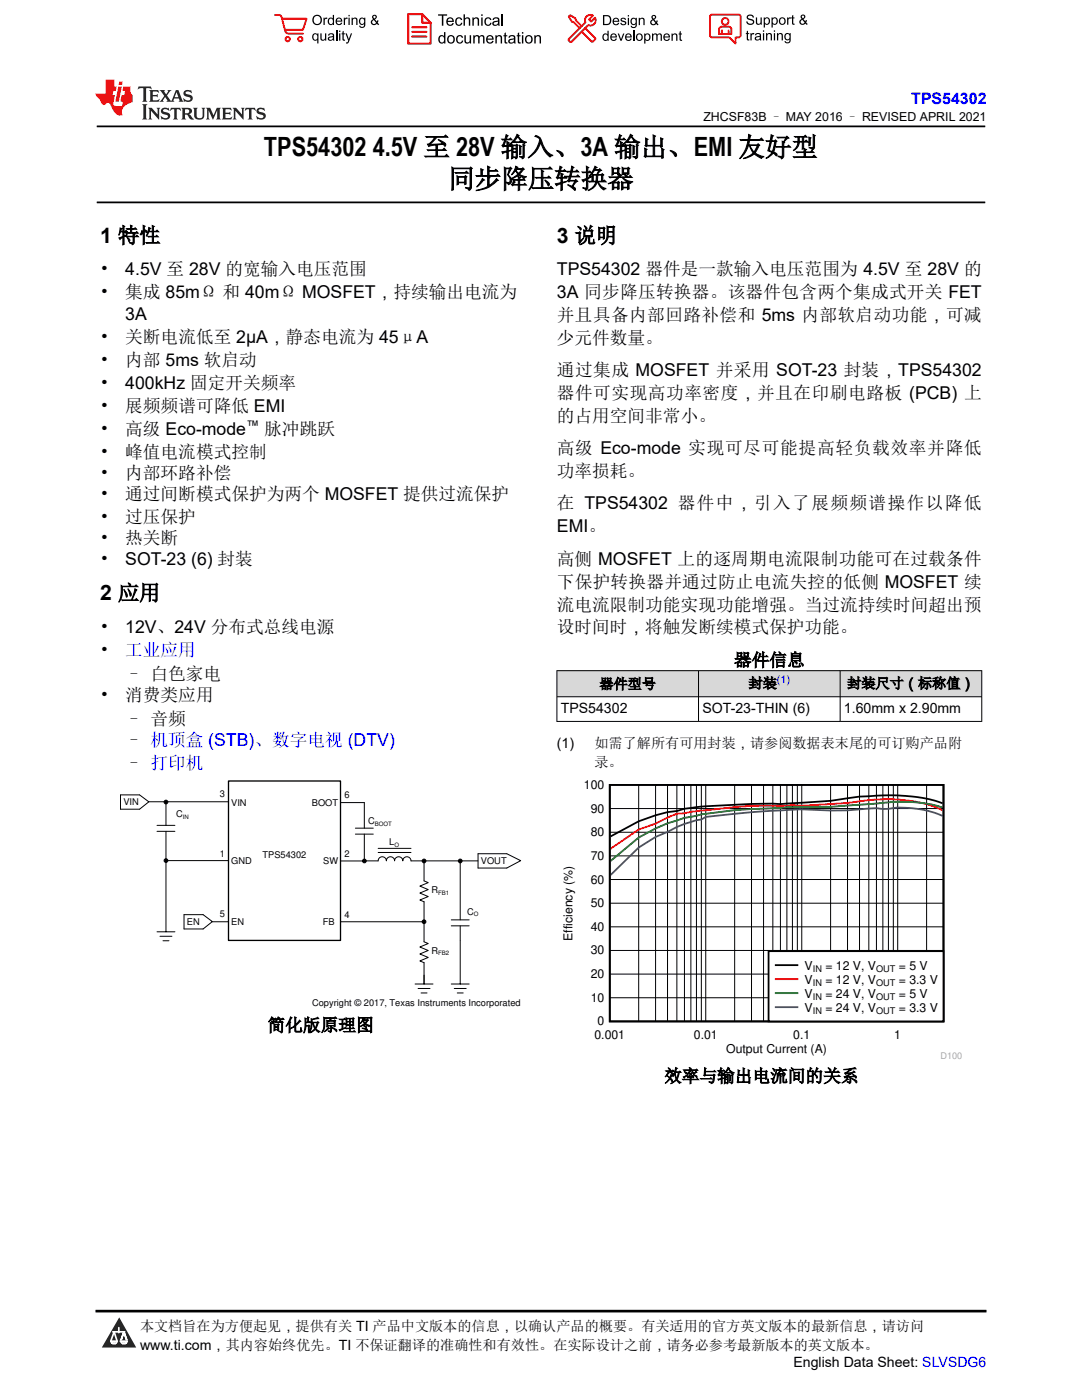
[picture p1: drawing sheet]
<svg xmlns="http://www.w3.org/2000/svg" width="216mm" height="279mm" viewBox="0 0 216 279" stroke-linecap="round" stroke-linejoin="round" font-family="sans-serif">
<path d="M19.3 25.2h177.3M19.3 40.4h177.3" fill="none" stroke="#000" stroke-width=".35"/>
<g fill="#d8d8d8">
<path d="M111.1 133.8h84.8v5.3h-84.8z" fill-rule="evenodd"/>
<path d="M111.2 133.9h28.1v5.1h-28.1z" fill-rule="evenodd"/>
<path d="M139.4 133.9h28.2v5.1h-28.2z" fill-rule="evenodd"/>
<path d="M167.7 133.9h28.1v5.1h-28.1z" fill-rule="evenodd"/>
</g>
<g fill="none" stroke="#000" stroke-width=".2">
<path d="M111.1 133.8h84.9M111.1 139.1h84.9M111.1 133.8v10.2M139.4 133.8v10.2M167.6 133.8v10.2M195.9 133.8v10.2M24 158.6h3.8l1.9 1.4-1.9 1.5h-3.8zM111.1 144h84.9M29.7 160h15.9M31.3 165.9h3.6M31.3 164.7h3.6M33.1 171.8h12.4"/>
<path d="M33.1 160.1v4.6M33.1 165.9v20.1M68 160.2h4.7v5.1M70.9 166.5h3.6M70.9 165.3h3.6M72.7 166.5v5.2M75.5 170.1h6.5M75.5 169.3h6.5M84.6 171.8v4l.8 .3-1.6 .7 1.6 .7-1.6 .7 1.6 .7-1.6 .7 .8 .4v8l.8 .3-1.6 .7 1.6 .7-1.6 .7 1.6 .7-1.6 .7 .8 .3v4.3M91.8 171.9v11.7M95.3 171.8h-13.3a.82 .82 0 0 0-.8-.8 .82 .82 0 0 0-.8 .8 .82 .82 0 0 0-.8-.8 .82 .82 0 0 0-.9 .8 .82 .82 0 0 0-.8-.8 .82 .82 0 0 0-.8 .8 .82 .82 0 0 0-.8-.8 .82 .82 0 0 0-.8 .8h-7.5M95.4 170.4h5.7l2.8 1.4-2.8 1.4h-5.7z"/>
<path d="M31.3 186h3.6M31.9 186.9h2.4M32.5 187.7h1.2M36.7 182.5h3.8l1.9 1.4-1.9 1.5h-3.8zM45.6 184h-3.2M68 184h16.6M82.8 196.4h3.6M83.4 197.3h2.4M84 198.2h1.2M90 196.4h3.6M90 184.8h3.6M90 183.6h3.6"/>
<path d="M90.6 197.3h2.4M91.2 198.2h1.2M91.8 184.8v11.6"/>
<circle cx="33.1" cy="171.7" r=".37"/>
<circle cx="33.1" cy="160.1" r=".37"/>
<circle cx="72.7" cy="171.8" r=".37"/>
<circle cx="84.6" cy="171.8" r=".37"/>
<circle cx="91.8" cy="171.8" r=".37"/>
<circle cx="84.6" cy="184" r=".37"/>
</g>
<path d="M45.6 155.9h22.3v31.8h-22.3z" fill="none" stroke="#000" stroke-width=".26"/>
<g fill="#000">
<circle cx="33.1" cy="171.7" r=".37"/>
<circle cx="33.1" cy="160.1" r=".37"/>
<circle cx="72.7" cy="171.8" r=".37"/>
<circle cx="84.6" cy="171.8" r=".37"/>
<circle cx="91.8" cy="171.8" r=".37"/>
<circle cx="84.6" cy="184" r=".37"/>
</g>
<path d="M111.9 155.7h80.1v55.6h-80.1z" fill-rule="evenodd" fill="#fff"/>
<path d="M121.7 156.6h66.6v47.2h-66.6zM188.1 160.3a31.3 31.3 0 0 0-13.2-1.5 50.8 50.8 0 0 0-9.2 1l-10 .7-5.7-.1-9.2 .5-4.2 .5-1.5 .5-1.9 .2-2.4 .6-3.4 1.2-5.6 3" fill="none" stroke="#000" stroke-width=".36"/>
<g fill="none" stroke="#000" stroke-width=".2">
<path d="M127.4 156.6v47.3M130.8 156.6v47.3M133.2 156.6v47.3M135.1 156.6v47.3M136.6 156.6v47.3M137.9 156.6v47.3M139 156.6v47.3M139.9 156.6v47.3M140.8 156.6v47.3M146.6 156.6v47.3M150 156.6v47.3M152.4 156.6v47.3"/>
<path d="M154.2 156.6v47.3M155.7 156.6v47.3M157 156.6v47.3M158.1 156.6v47.3M159.1 156.6v47.3M160 156.6v47.3M165.7 156.6v47.3M169.1 156.6v47.3M171.5 156.6v47.3M173.4 156.6v47.3M174.9 156.6v47.3M176.2 156.6v47.3"/>
<path d="M177.3 156.6v47.3M178.3 156.6v47.3M179.1 156.6v47.3M184.9 156.6v47.3M121.7 175.5h66.6M121.7 170.8h66.6M121.7 166.1h66.6M121.7 161.4h66.6M121.7 199.1h66.6M121.7 194.4h66.6M121.7 189.7h66.6M121.7 185h66.6"/>
<path d="M121.7 180.3h66.6"/>
</g>
<path d="M188.1 161.7a25.8 25.8 0 0 0-13.2-2.1l-1.5 .1a85.1 85.1 0 0 1-14.3 1.1l-1-.2-1.1 .2h-2.8a112.6 112.6 0 0 0-16.3 1.2l-2.8 .4-4.3 2-3.4 1.2-5.6 3.8" fill="none" stroke="#f00" stroke-width=".36"/>
<path d="M188.1 161.2a26.3 26.3 0 0 0-11.9-1l-4.7 .4a101.1 101.1 0 0 1-13.4 .5l-3.9 .2a81.3 81.3 0 0 0-16.3 1.7l-1.3 .2a33.5 33.5 0 0 0-9.2 4l-5.6 4.6" fill="none" stroke="#007f00" stroke-width=".36"/>
<path d="M188.1 162.8a19.9 19.9 0 0 0-10.8-1.4l-1.1 .1a29.1 29.1 0 0 0-7.1 .2l-3.4 .1-5.7-.3-7.6 .4-11.6 1.1-.9 .6-.9 .1a22.2 22.2 0 0 0-5.8 2.3l-2.4 1-3.4 2.1-5.6 5.5" fill="none" stroke="#295c75" stroke-width=".36"/>
<path d="M153.4 189.8h34.9v14h-34.9z" fill-rule="evenodd" fill="#fff"/>
<path d="M153.4 189.8h34.9v14h-34.9zM154.8 192.6h4.3" fill="none" stroke="#000" stroke-width=".36"/>
<path d="M154.8 195.4h4.3" fill="none" stroke="#f00" stroke-width=".36"/>
<path d="M154.8 198.2h4.3" fill="none" stroke="#007f00" stroke-width=".36"/>
<path d="M154.8 201h4.3" fill="none" stroke="#295c75" stroke-width=".36"/>
<path d="M0 0h215.9v23.8h-215.9z" fill-rule="evenodd" fill="#fff"/>
<path d="M27.7 17.3l-.2 .6 .5-.3h.6v.1v2.2l-.2 .4h1l-.2-.4v-2.2v-.1h.5l.5 .3-.1-.6zM29.8 18l.2 .4v1.5l-.2 .4h1.9l.1-.6a1.08 1.08 0 0 1-1.3 .2v-.7h.6l.4 .2v-.6l-.4 .2h-.6v-.6l.2-.1a1 1 0 0 1 1 .2l-.1-.5zM31.8 18l1 1.1-1 1.2h.9l-.2-.2 .4-.7 .5 .7-.2 .2h1.6l-.2-.2 .1-.4h1l.1 .4-.1 .2h.9l-.2-.3-.8-2h-.5l-1 2.2-.8-1.1 .9-1.1h-.8l.2 .2-.5 .6-.3-.6 .1-.2zM35.2 18.4l.4 1h-.8zM36.8 18.1a.65 .65 0 0 0-.2 .7 .65 .65 0 0 0 .6 .5l.7 .1 .1 .3a.79 .79 0 0 1-.7 .4 .79 .79 0 0 1-.7-.5l.1 .7 .2-.1a.93 .93 0 0 0 1.1 .1 .93 .93 0 0 0 .4-1 1.46 1.46 0 0 0-1.2-.6l-.1-.3a1.09 1.09 0 0 1 1.2 .2l-.2-.6-.1 .1-.6-.2zM28.4 20.8l.2 .4v2.3l-.2 .3h1l-.2-.3v-2.3l.2-.4zM29.6 21.5l.2 .4v1.6l-.2 .3h.8l-.3-.3v-1.4l1.7 1.8v-2l.2-.4h-.8l.2 .2 .1 1.1-1.2-1.3zM32.3 21.7a.65 .65 0 0 0-.2 .7 .65 .65 0 0 0 .7 .4l.6 .2 .1 .2a.79 .79 0 0 1-.7 .4 .79 .79 0 0 1-.7-.5l.1 .7 .2-.1a.93 .93 0 0 0 1.1 .1 .93 .93 0 0 0 .4-.9 1.46 1.46 0 0 0-1.2-.6l-.1-.4a1.09 1.09 0 0 1 1.2 .2l-.2-.6-.1 .1-.6-.1zM34.1 21.5l-.1 .7a.63 .63 0 0 1 .7-.4l.1 1.7-.3 .3h1l-.2-.3v-1.7a.66 .66 0 0 1 .8 .4l-.1-.7zM36.2 21.5l.2 .4v1.6l-.2 .3h.9l-.2-.2v-.7h.5l.1 .2a.79 .79 0 0 0 1.2 .6l-1-.9a.61 .61 0 0 0 .6-.6 .61 .61 0 0 0-.5-.6zM36.9 21.8h.2a.47 .47 0 0 1 .5 .1 .47 .47 0 0 1 .1 .5l-.2 .2h-.6zM38.5 21.5l.2 .2a2.27 2.27 0 0 0 .4 2 1.04 1.04 0 0 0 1.7-.7v-1.3l.2-.2h-.8l.2 .4v1.1a.6 .6 0 0 1-.6 .6 .6 .6 0 0 1-.6-.6v-1.1l.3-.4zM41.1 21.5l.2 .4v1.6l-.2 .3h.7l-.2-.3v-1.5l.9 1.9 .8-1.9v1.5l-.2 .3h1l-.3-.3v-1.6l.3-.4h-.8l-.7 1.5-.7-1.5zM44.3 21.5l.2 .4v1.6l-.2 .3h1.9l.1-.5a1.09 1.09 0 0 1-1.3 .1v-.6h.6l.4 .1v-.6l-.4 .2h-.6v-.6l.2-.1a1.01 1.01 0 0 1 1 .3l-.1-.6zM46.4 21.5l.3 .4v1.6l-.3 .3h.8l-.2-.3v-1.4l1.6 1.8v-2l.2-.4h-.7l.2 .2v1.1l-1.2-1.3zM49 21.5l-.1 .7a.63 .63 0 0 1 .8-.4v1.7l-.3 .3h1l-.2-.3v-1.7a.66 .66 0 0 1 .8 .4l-.1-.7zM51.4 21.7a.65 .65 0 0 0-.2 .7 .65 .65 0 0 0 .6 .4l.6 .2 .2 .2a.79 .79 0 0 1-.8 .4 .79 .79 0 0 1-.6-.5l.1 .7 .2-.1a.93 .93 0 0 0 1 .1 .93 .93 0 0 0 .5-.9 1.46 1.46 0 0 0-1.3-.6l-.1-.4a1.09 1.09 0 0 1 1.3 .2l-.2-.6-.2 .1-.5-.1z" fill="#231f20"/>
<path d="M21.1 15.9v2.8h-2.1l.1 .3 .9 1a.95 .95 0 0 0 .9 .9 .59 .59 0 0 1 .6-.4 .59 .59 0 0 1 .5 .4l.4 .8a1.59 1.59 0 0 0 2.1 1.3 1.61 1.61 0 0 1 1-2.2l1-.4-.1-1.5a1.59 1.59 0 0 1-.4-1.6h-1.4l-.2 .9h.5l-.1 .8h-.5l-.2 1v.2l.4 .1-.2 .9h-.6a.73 .73 0 0 1-1.1-.7l.3-1.5h-.5l.2-.8h.5l.2-.9h-.5v-1.4zM23.6 17.3l-.6 3h.7l.6-3zM23.8 16.3l-.1 .7h.7l.1-.7z" fill="#ed1c24"/>
<g fill="#000">
<path d="M62.3 4a1 1 0 0 1 2 0 1 1 0 0 1-2 0zM62.8 3.4a.78 .78 0 0 0-.1 1.1 .78 .78 0 0 0 1.1 .1 .78 .78 0 0 0 .1-1.1 .78 .78 0 0 0-1.1-.1z" fill-rule="evenodd"/>
<path d="M62.5 6.8l.4-.2 .4 .3v-.2h.2v2h-.2v-.7a.68 .68 0 0 1-.9-.1 .68 .68 0 0 1 0-.9zM62.6 7a.51 .51 0 0 0-.1 .6 .51 .51 0 0 0 .7 .2 .51 .51 0 0 0 .1-.7 .51 .51 0 0 0-.7-.1z" fill-rule="evenodd"/>
<path d="M64.5 3.5h.3v.3l.1-.3h.3l.1 .1-.1 .2a.32 .32 0 0 0-.3 0 .32 .32 0 0 0-.1 .4v.8h-.3z" fill-rule="evenodd"/>
<path d="M63.9 6.7h.3v.8a.36 .36 0 0 0 .3 .4 .36 .36 0 0 0 .4-.5v-.7h.2v1.4h-.2v-.2a.51 .51 0 0 1-.6 .2 .51 .51 0 0 1-.4-.5z" fill-rule="evenodd"/>
<path d="M65.6 3.7l.4-.2 .4 .2v-.7h.3v2h-.3v-.2a.7 .7 0 0 1-1-.1 .7 .7 0 0 1 .2-1zM65.8 3.8a.51 .51 0 0 0-.1 .7 .51 .51 0 0 0 .6 .2 .51 .51 0 0 0 .1-.7 .51 .51 0 0 0-.6-.2z" fill-rule="evenodd"/>
<path d="M65.6 6.8a.66 .66 0 0 1 .8-.1 .66 .66 0 0 1 .3 .8v.6h-.2l-.1-.2a.52 .52 0 0 1-.7 .2 .52 .52 0 0 1-.2-.6l.3-.2a.42 .42 0 0 0 .6-.3l-.3-.2-.3 .1-.1 .2h-.3zM65.7 7.6a.35 .35 0 0 0 .3 .4 .35 .35 0 0 0 .4-.4v-.2z" fill-rule="evenodd"/>
<path d="M67.7 6.1h.2v.3h-.2zM67.7 6.7h.2v1.4h-.2z" fill-rule="evenodd"/>
<path d="M67.1 3.7a.68 .68 0 0 1 .9-.1 .68 .68 0 0 1 .3 .7h-1.1a.42 .42 0 0 0 .3 .5 .42 .42 0 0 0 .5-.3h.3a.73 .73 0 0 1-1.1 .4 .73 .73 0 0 1-.1-1.2zM67.4 3.8l-.2 .3h.8l-.2-.4z" fill-rule="evenodd"/>
<path d="M68.6 3.5h.2v.3l.2-.3h.3l.1 .1-.1 .2a.32 .32 0 0 0-.4 0 .32 .32 0 0 0-.1 .4v.8h-.2z" fill-rule="evenodd"/>
<path d="M68.3 6.3l.3-.1v.5h.2v.1h-.2v.9l.3 .4a.36 .36 0 0 1-.4 0 .36 .36 0 0 1-.2-.4v-.9h-.1v-.1h.1z" fill-rule="evenodd"/>
<path d="M68.9 6.7h.3l.4 1.1 .4-1.1h.3l-.6 1.4a.51 .51 0 0 1-.6 .6l-.1-.3h.3l.2-.3z" fill-rule="evenodd"/>
<path d="M69.5 3h.3v.3h-.3zM69.5 3.5h.3v1.5h-.3z" fill-rule="evenodd"/>
<path d="M70.2 3.5h.2v.2a.52 .52 0 0 1 .6-.2 .52 .52 0 0 1 .3 .6v.9h-.2v-.9a.34 .34 0 0 0-.3-.4 .34 .34 0 0 0-.4 .3v1h-.2z" fill-rule="evenodd"/>
<path d="M71.8 3.7l.4-.2 .5 .2v-.2h.2v1.3a.64 .64 0 0 1-.5 .8 .64 .64 0 0 1-.7-.5h.2a.41 .41 0 0 0 .5 .2 .41 .41 0 0 0 .2-.5 .69 .69 0 0 1-.9-.1 .69 .69 0 0 1 .1-1zM72 3.8a.5 .5 0 0 0-.1 .7 .5 .5 0 0 0 .7 .1 .5 .5 0 0 0 .1-.6 .5 .5 0 0 0-.7-.2z" fill-rule="evenodd"/>
<path d="M74.4 3.1a.47 .47 0 0 1 .7 .1 .47 .47 0 0 1-.3 .7l.4 .4 .1-.3 .2 .1-.1 .4 .3 .3-.2 .2-.3-.3a.63 .63 0 0 1-1 .1 .63 .63 0 0 1 .3-1l-.3-.4zM74.5 3.4a.27 .27 0 0 0 .5 0 .27 .27 0 0 0-.5 0zM74.4 4.1a.4 .4 0 0 0 0 .6 .4 .4 0 0 0 .6-.1l-.4-.6z" fill-rule="evenodd"/>
<path d="M87.4 2.9h1.8v.2h-.7v2h-.3v-2h-.8z" fill-rule="evenodd"/>
<path d="M87.6 7.2l.5-.2 .5 .2v-.8h.3v2.3h-.3v-.2a.76 .76 0 0 1-1-.1 .76 .76 0 0 1-.1-1zM87.9 7.4a.58 .58 0 0 0-.2 .7 .58 .58 0 0 0 .8 .2 .58 .58 0 0 0 .1-.7 .58 .58 0 0 0-.7-.2z" fill-rule="evenodd"/>
<path d="M89.5 7.2a.81 .81 0 0 1 1.1 .1 .81 .81 0 0 1-.2 1.2 .81 .81 0 0 1-1.1-.2l-.1-.7zM89.6 7.4a.57 .57 0 0 0 0 .8 .57 .57 0 0 0 .8 0 .57 .57 0 0 0 0-.7 .57 .57 0 0 0-.8-.1z" fill-rule="evenodd"/>
<path d="M89.3 3.7a.77 .77 0 0 1 .9-.2 .77 .77 0 0 1 .4 .9h-1.3a.48 .48 0 0 0 .4 .5 .48 .48 0 0 0 .6-.3h.3a.83 .83 0 0 1-1.3 .4 .83 .83 0 0 1 0-1.3zM89.5 3.8l-.2 .4h1l-.3-.5z" fill-rule="evenodd"/>
<path d="M91 3.7a.7 .7 0 0 1 1.2 .3h-.2a.45 .45 0 0 0-.6-.3 .45 .45 0 0 0-.3 .6 .45 .45 0 0 0 .3 .6 .45 .45 0 0 0 .6-.4l.3 .1a.76 .76 0 0 1-1.1 .5 .76 .76 0 0 1-.3-1.1z" fill-rule="evenodd"/>
<path d="M91.2 7.2a.7 .7 0 0 1 1.2 .3l-.3 .1a.45 .45 0 0 0-.5-.4 .45 .45 0 0 0-.3 .7 .45 .45 0 0 0 .3 .6 .45 .45 0 0 0 .6-.4h.2a.76 .76 0 0 1-1 .5 .76 .76 0 0 1-.4-1.1z" fill-rule="evenodd"/>
<path d="M92.5 2.9h.3v.8a.59 .59 0 0 1 .7-.2 .59 .59 0 0 1 .3 .6v1h-.2v-1a.4 .4 0 0 0-.5-.4 .4 .4 0 0 0-.3 .5v.9h-.3z" fill-rule="evenodd"/>
<path d="M92.7 7h.2v.9a.41 .41 0 0 0 .5 .6 .41 .41 0 0 0 .3-.6v-.9h.3v1.7h-.3v-.3a.58 .58 0 0 1-.7 .3 .58 .58 0 0 1-.3-.7z" fill-rule="evenodd"/>
<path d="M94.3 3.5h.2v.2a.59 .59 0 0 1 .7-.2 .59 .59 0 0 1 .4 .6v1h-.3v-1a.41 .41 0 0 0-.4-.4 .41 .41 0 0 0-.4 .5v.9h-.2z" fill-rule="evenodd"/>
<path d="M94.4 7h.3v.3a.56 .56 0 0 1 1 0 .54 .54 0 0 1 .6-.3 .54 .54 0 0 1 .4 .5v1.2h-.3v-1.1a.34 .34 0 0 0-.3-.4 .34 .34 0 0 0-.4 .3v1.2h-.3v-1.1a.38 .38 0 0 0-.5-.3 .38 .38 0 0 0-.2 .5v.9h-.3z" fill-rule="evenodd"/>
<path d="M96 2.9h.3v.3h-.3zM96 3.5h.3v1.6h-.3z" fill-rule="evenodd"/>
<path d="M96.8 3.7a.7 .7 0 0 1 1.3 .3h-.3a.45 .45 0 0 0-.6-.3 .45 .45 0 0 0-.3 .6 .45 .45 0 0 0 .3 .6 .45 .45 0 0 0 .6-.4l.3 .1a.76 .76 0 0 1-1.1 .5 .76 .76 0 0 1-.3-1.1z" fill-rule="evenodd"/>
<path d="M97.2 7.2a.77 .77 0 0 1 .9-.1 .77 .77 0 0 1 .4 .8h-1.2a.48 .48 0 0 0 .3 .6 .48 .48 0 0 0 .6-.4l.3 .1a.83 .83 0 0 1-1.3 .3 .83 .83 0 0 1 0-1.3zM97.4 7.4l-.1 .3h.9l-.2-.4z" fill-rule="evenodd"/>
<path d="M98.8 7h.3v.3a.59 .59 0 0 1 .7-.3 .59 .59 0 0 1 .4 .7v1h-.3v-1a.41 .41 0 0 0-.5-.5 .41 .41 0 0 0-.3 .6v.9h-.3z" fill-rule="evenodd"/>
<path d="M98.4 3.7a.74 .74 0 0 1 1-.2 .74 .74 0 0 1 .3 .9v.7h-.3v-.2a.59 .59 0 0 1-.8 .3 .59 .59 0 0 1-.3-.8l1.1-.3a.42 .42 0 0 0-.4-.4 .42 .42 0 0 0-.5 .3h-.2zM98.6 4.5a.36 .36 0 0 0 .2 .5 .36 .36 0 0 0 .5-.2l.1-.5z" fill-rule="evenodd"/>
<path d="M100.7 6.6l.2-.1v.5h.3v.2h-.3v1l.1 .2h.2l.1 .3a.41 .41 0 0 1-.5-.1 .41 .41 0 0 1-.1-.4v-1h-.2v-.2h.2z" fill-rule="evenodd"/>
<path d="M101.6 7.2a.74 .74 0 0 1 .9-.2 .74 .74 0 0 1 .3 1l.1 .7h-.3v-.2a.59 .59 0 0 1-.8 .2 .59 .59 0 0 1-.3-.8l1-.3a.42 .42 0 0 0-.3-.4 .42 .42 0 0 0-.5 .3h-.3zM101.8 8.1a.36 .36 0 0 0 .1 .5 .36 .36 0 0 0 .5-.3l.2-.4z" fill-rule="evenodd"/>
<path d="M103.3 6.6l.3-.1v.5h.3v.2h-.3v1l.1 .2h.2v.3a.41 .41 0 0 1-.5-.1 .41 .41 0 0 1-.1-.4v-1h-.2v-.2h.2z" fill-rule="evenodd"/>
<path d="M104.1 6.4h.3v.3h-.3zM104.1 7h.3v1.7h-.3z" fill-rule="evenodd"/>
<path d="M105 7.2a.81 .81 0 0 1 1.1 .1 .81 .81 0 0 1-.1 1.2 .81 .81 0 0 1-1.2-.2v-.7zM105.2 7.4a.57 .57 0 0 0-.1 .8 .57 .57 0 0 0 .8 0 .57 .57 0 0 0 0-.7 .57 .57 0 0 0-.7-.1z" fill-rule="evenodd"/>
<path d="M106.6 7h.3v.3a.59 .59 0 0 1 .7-.3 .59 .59 0 0 1 .4 .7v1h-.3v-1a.41 .41 0 0 0-.5-.5 .41 .41 0 0 0-.3 .6v.9h-.3z" fill-rule="evenodd"/>
<path d="M120.3 3h.7a1 1 0 0 1 1 1 1 1 0 0 1-1 1h-.7zM120.6 3.2v1.6h.4a.77 .77 0 0 0 .7-.8 .77 .77 0 0 0-.7-.8z" fill-rule="evenodd"/>
<path d="M120.4 6.9l.4-.2 .4 .2v-.8h.3v2h-.3v-.1a.7 .7 0 0 1-.9-.2 .7 .7 0 0 1 .1-.9zM120.6 7a.51 .51 0 0 0-.1 .7 .51 .51 0 0 0 .6 .1 .51 .51 0 0 0 .1-.6 .51 .51 0 0 0-.6-.2z" fill-rule="evenodd"/>
<path d="M122 6.9a.68 .68 0 0 1 .8-.2 .68 .68 0 0 1 .3 .8h-1.1a.42 .42 0 0 0 .3 .5 .42 .42 0 0 0 .5-.3h.3a.73 .73 0 0 1-1.1 .3 .73 .73 0 0 1 0-1.1zM122.2 7l-.2 .3h.8l-.2-.4z" fill-rule="evenodd"/>
<path d="M122.4 3.7a.68 .68 0 0 1 .8-.1 .68 .68 0 0 1 .4 .8h-1.1a.42 .42 0 0 0 .3 .4 .42 .42 0 0 0 .5-.3l.3 .1a.73 .73 0 0 1-1.2 .3 .73 .73 0 0 1 0-1.2zM122.6 3.8l-.1 .3h.8l-.2-.3z" fill-rule="evenodd"/>
<path d="M123.9 3.7l.1-.1a.62 .62 0 0 1 .9 .3l-.2 .1a.29 .29 0 0 0-.3-.3 .29 .29 0 0 0-.3 .3l.1 .1a.58 .58 0 0 1 .6 .1 .58 .58 0 0 1 .1 .6 .67 .67 0 0 1-1.1-.2l.2-.1a.33 .33 0 0 0 .4 .4 .33 .33 0 0 0 .3-.4 .71 .71 0 0 1-.9-.6z" fill-rule="evenodd"/>
<path d="M123.3 6.7h.2l.4 1.2 .4-1.2h.3l-.6 1.4h-.2z" fill-rule="evenodd"/>
<path d="M125.3 3h.2v.3h-.2zM125.3 3.6h.2v1.4h-.2z" fill-rule="evenodd"/>
<path d="M124.9 6.9a.68 .68 0 0 1 .8-.2 .68 .68 0 0 1 .4 .8h-1.1a.42 .42 0 0 0 .3 .5 .42 .42 0 0 0 .5-.3h.3a.73 .73 0 0 1-1.2 .3 .73 .73 0 0 1 0-1.1zM125.1 7l-.1 .3h.8l-.2-.4z" fill-rule="evenodd"/>
<path d="M126 3.7l.4-.2 .4 .2v-.1h.3v1.2a.64 .64 0 0 1-.5 .8 .64 .64 0 0 1-.8-.5l.3 .1a.41 .41 0 0 0 .5 .2 .41 .41 0 0 0 .2-.6 .69 .69 0 0 1-.9-.1 .69 .69 0 0 1 .1-1zM126.2 3.9a.5 .5 0 0 0-.1 .6 .5 .5 0 0 0 .6 .2 .5 .5 0 0 0 .2-.7 .5 .5 0 0 0-.7-.1z" fill-rule="evenodd"/>
<path d="M126.9 7.4a.73 .73 0 0 1 1.4 0 .73 .73 0 0 1-1.4 0zM127.3 7a.5 .5 0 0 0-.1 .7 .5 .5 0 0 0 .7 0 .5 .5 0 0 0 0-.6 .5 .5 0 0 0-.6-.1z" fill-rule="evenodd"/>
<path d="M127.5 3.6h.2v.2a.52 .52 0 0 1 .6-.3 .52 .52 0 0 1 .3 .6v.9h-.2v-.9a.34 .34 0 0 0-.3-.4 .34 .34 0 0 0-.4 .3v1h-.2z" fill-rule="evenodd"/>
<path d="M128.5 6.7h.3v.2a.67 .67 0 0 1 .9 0 .67 .67 0 0 1 0 .9 .55 .55 0 0 1-.9 .2v.7h-.3zM128.9 7a.5 .5 0 0 0-.1 .7 .5 .5 0 0 0 .6 .1 .5 .5 0 0 0 .2-.6 .5 .5 0 0 0-.7-.2z" fill-rule="evenodd"/>
<path d="M130.1 6.7h.2v.2a.49 .49 0 0 1 .9 0l.4-.2a.42 .42 0 0 1 .5 .4v1h-.3v-.9a.3 .3 0 0 0-.2-.3 .3 .3 0 0 0-.4 .2v1h-.2v-.9a.33 .33 0 0 0-.5-.3 .33 .33 0 0 0-.2 .5v.7h-.2z" fill-rule="evenodd"/>
<path d="M130.1 3.1a.47 .47 0 0 1 .8 .1 .47 .47 0 0 1-.3 .7l.3 .4 .1-.2h.3l-.2 .5 .3 .3-.2 .2-.3-.3a.63 .63 0 0 1-1 .1 .63 .63 0 0 1 .3-1l-.2-.5zM130.2 3.5a.27 .27 0 0 0 .5 0 .27 .27 0 0 0-.5 0zM130.2 4.1a.4 .4 0 0 0 0 .7 .4 .4 0 0 0 .6-.2l-.5-.6z" fill-rule="evenodd"/>
<path d="M132.5 6.9a.68 .68 0 0 1 .9-.2 .68 .68 0 0 1 .3 .8h-1.1a.42 .42 0 0 0 .3 .5 .42 .42 0 0 0 .5-.3h.3a.73 .73 0 0 1-1.1 .3 .73 .73 0 0 1-.1-1.1zM132.7 7l-.1 .3h.8l-.2-.4z" fill-rule="evenodd"/>
<path d="M134 6.7h.2v.2a.52 .52 0 0 1 .6-.2 .52 .52 0 0 1 .4 .6v.8h-.3v-.8a.34 .34 0 0 0-.2-.4 .34 .34 0 0 0-.4 .2l-.1 1h-.2z" fill-rule="evenodd"/>
<path d="M135.6 6.3l.2-.1v.5h.3v.2h-.3v.8l.3 .4a.36 .36 0 0 1-.4 0 .36 .36 0 0 1-.1-.4v-.8h-.2v-.2h.2z" fill-rule="evenodd"/>
<path d="M149.2 3a.8 .8 0 0 1 1.2 .5h-.2a.44 .44 0 0 0-.5-.4 .44 .44 0 0 0-.4 .5l.2 .1a.9 .9 0 0 1 1 .8 .84 .84 0 0 1-.9 .5 .84 .84 0 0 1-.7-.7h.3a.52 .52 0 0 0 .5 .5 .52 .52 0 0 0 .5-.6l-.2-.1a.85 .85 0 0 1-1-.8z" fill-rule="evenodd"/>
<path d="M149 6.3l.3-.2v.5h.2v.2h-.2v.9l.2 .4a.36 .36 0 0 1-.4-.1 .36 .36 0 0 1-.1-.4v-.8h-.2v-.2h.2z" fill-rule="evenodd"/>
<path d="M149.7 6.6h.3v.2l.1-.2h.3l.1 .1-.1 .2a.32 .32 0 0 0-.3 0 .32 .32 0 0 0-.1 .4v.8h-.3z" fill-rule="evenodd"/>
<path d="M150.7 6.8a.66 .66 0 0 1 .9-.2 .66 .66 0 0 1 .3 .9v.6h-.2l-.1-.2a.52 .52 0 0 1-.7 .2 .52 .52 0 0 1-.2-.7l.2-.1a.42 .42 0 0 0 .7-.3l-.3-.2h-.3l-.1 .3-.3-.1zM150.9 7.5a.35 .35 0 0 0 .3 .5 .35 .35 0 0 0 .4-.4v-.3z" fill-rule="evenodd"/>
<path d="M150.8 3.5h.3v.8a.36 .36 0 0 0 .3 .5 .36 .36 0 0 0 .4-.5v-.8h.2v1.4h-.2v-.2a.51 .51 0 0 1-.6 .3 .51 .51 0 0 1-.4-.6z" fill-rule="evenodd"/>
<path d="M152.2 6.1h.3v.2h-.3zM152.2 6.6h.3v1.5h-.3z" fill-rule="evenodd"/>
<path d="M152.4 3.5h.2v.2a.67 .67 0 0 1 .9 0 .67 .67 0 0 1 .1 .9 .55 .55 0 0 1-1 .2v.7h-.2zM152.7 3.8a.5 .5 0 0 0-.1 .7 .5 .5 0 0 0 .7 .1 .5 .5 0 0 0 .1-.6 .5 .5 0 0 0-.7-.2z" fill-rule="evenodd"/>
<path d="M152.9 6.6h.2v.2a.52 .52 0 0 1 .6-.2 .52 .52 0 0 1 .3 .6v.9h-.2v-.9a.34 .34 0 0 0-.3-.4 .34 .34 0 0 0-.4 .2v1.1h-.2z" fill-rule="evenodd"/>
<path d="M153.9 3.5h.3v.2a.67 .67 0 0 1 .9 0 .67 .67 0 0 1 0 .9 .55 .55 0 0 1-.9 .2v.7h-.3zM154.3 3.8a.5 .5 0 0 0-.1 .7 .5 .5 0 0 0 .6 .1 .5 .5 0 0 0 .2-.6 .5 .5 0 0 0-.7-.2z" fill-rule="evenodd"/>
<path d="M154.4 6.1h.3v.2h-.3zM154.4 6.6h.3v1.5h-.3z" fill-rule="evenodd"/>
<path d="M155 6.6h.3v.2a.52 .52 0 0 1 .6-.2 .52 .52 0 0 1 .3 .6v.9h-.2v-.9a.34 .34 0 0 0-.3-.4 .34 .34 0 0 0-.4 .2v1.1h-.3z" fill-rule="evenodd"/>
<path d="M155.4 4.2a.75 .75 0 0 1 1.5 0 .75 .75 0 0 1-1.5 0zM155.8 3.8a.5 .5 0 0 0-.1 .7 .5 .5 0 0 0 .8 0 .5 .5 0 0 0 0-.7 .5 .5 0 0 0-.7 0z" fill-rule="evenodd"/>
<path d="M156.7 6.8l.4-.2 .5 .2v-.2h.2v1.3a.64 .64 0 0 1-.5 .7 .64 .64 0 0 1-.8-.4h.3a.41 .41 0 0 0 .5 .2 .41 .41 0 0 0 .2-.5 .69 .69 0 0 1-.9-.1 .69 .69 0 0 1 .1-1zM156.9 6.9a.5 .5 0 0 0-.1 .7 .5 .5 0 0 0 .6 .1 .5 .5 0 0 0 .2-.7 .5 .5 0 0 0-.7-.1z" fill-rule="evenodd"/>
<path d="M157.1 3.5h.2v.2l.1-.2h.3h.2l-.1 .3a.32 .32 0 0 0-.4 0 .32 .32 0 0 0-.1 .4v.7h-.2z" fill-rule="evenodd"/>
<path d="M158 3.1l.3-.1v.5h.2v.2h-.2v.8l.3 .4a.36 .36 0 0 1-.4 0 .36 .36 0 0 1-.2-.4v-.8h-.1v-.2h.1z" fill-rule="evenodd"/>
<path d="M159.9 3a.47 .47 0 0 1 .7 .1 .47 .47 0 0 1-.3 .7l.4 .5 .1-.3h.2l-.1 .5 .3 .3-.2 .2-.3-.3a.63 .63 0 0 1-1 .1 .63 .63 0 0 1 .3-1l-.3-.5zM160 3.4a.27 .27 0 0 0 .5 0 .27 .27 0 0 0-.5 0zM159.9 4.1a.4 .4 0 0 0 0 .6 .4 .4 0 0 0 .6-.2l-.4-.6z" fill-rule="evenodd"/>
</g>
<path d="M67.2 6.1v2M126.5 6.1v2" fill="none" stroke="#000" stroke-width=".25"/>
<g fill="none" stroke="#de0000" stroke-width=".37">
<path d="M54.9 3h.9a1.19 1.19 0 0 1 .6 1.2l.6 2.1a.85 .85 0 0 0 1 .4h2.5M56.3 3.7h4.9l-.7 2.2h-3.6M116.1 5.2l-1.2-1.1-.1-.5-1-.6-.3 .3 .6 1 .5 .2 1.1 1.1M116.8 5.6l1.9 2v.3l-.4 .4h-.3l-1.9-2zM116.8 5.6l.6-.6a1.07 1.07 0 0 0 1.2-.2 1.07 1.07 0 0 0 .1-1.3l-.7 .8-.5-.4 .8-.8a1.07 1.07 0 0 0-1.2 .2 1.07 1.07 0 0 0-.3 1.2l-3.3 3.3v.3l.3 .3h.2l2.1-2.1M141.7 3.1l.4-.2h5.3l.3 .2 .1 3.9-.2 .4-.8 .1v1.2l-1.3-1.2h-3.4l-.4-.2zM143.5 5.6l.5-.3 1.7 .1 .2 .5v.9h-2.4zM144 6.1v.7M145.4 6.1v.7"/>
<circle cx="57.4" cy="7.8" r=".44"/>
<circle cx="59.9" cy="7.8" r=".44"/>
<circle cx="144.7" cy="4.3" r=".67"/>
</g>
<path d="M100.2 2.9v2.2" fill="none" stroke="#000" stroke-width=".28"/>
<path d="M81.4 2.8h2.8v1.7h1.7v4.2h-4.5zM82.3 6.4h2.8M82.3 5.4h2.8M82.3 7.3h2.8M84.2 2.8l1.7 1.7" fill="none" stroke="#de0000" stroke-width=".42"/>
<path d="M0 261.4h215.9v18h-215.9z" fill-rule="evenodd" fill="#fff"/>
<path d="M23.8 262.9l3.4 6h-6.9z" fill="#231f20"/>
<path d="M22.1 267.7h1.3l-.4 .5h-.3a.55 .55 0 0 1-.6-.5z" fill-rule="evenodd" fill="#fff"/>
<path d="M22.1 267.7h1.3l-.4 .5h-.3a.55 .55 0 0 1-.6-.5z" fill="none" stroke="#231f20" stroke-width=".34"/>
<path d="M22.1 267.7h1.3l-.4 .5h-.5zM22.6 265.8h.1M22.6 265.8h2.3zM23.7 265.9h.1M23.7 264.9v1zM24 267.7h.1" fill="none" stroke="#fff" stroke-width=".34"/>
<path d="M24.7 265.8l-.7 1.9z" fill="#fff"/>
<path d="M24.7 265.8l-.7 1.9z" fill="none" stroke="#fff" stroke-width=".34"/>
<path d="M24.7 265.8l.7 1.9z" fill="#fff"/>
<path d="M24.7 265.8l.7 1.9zM25.3 267.7h.1" fill="none" stroke="#fff" stroke-width=".34"/>
<path d="M22.8 265.8l-.7 1.9z" fill="#fff"/>
<path d="M22.8 265.8l-.7 1.9z" fill="none" stroke="#fff" stroke-width=".34"/>
<path d="M22.8 265.8l.6 1.9z" fill="#fff"/>
<path d="M22.8 265.8l.6 1.9z" fill="none" stroke="#fff" stroke-width=".34"/>
<path d="M24.1 267.7h1.3a.65 .65 0 0 1-.6 .5 .65 .65 0 0 1-.7-.5z" fill-rule="evenodd" fill="#fff"/>
<path d="M24.1 267.7h1.3a.65 .65 0 0 1-.6 .5 .65 .65 0 0 1-.7-.5z" fill="none" stroke="#231f20" stroke-width=".34"/>
<path d="M24 267.7h.1M24.1 267.7h1.3l-.4 .5h-.5z" fill="none" stroke="#fff" stroke-width=".34"/>
<path d="M19 261.7h177.8" fill="none" stroke="#000" stroke-width=".53"/>
<g font-size="5.3">
<text x="52.7" y="31.2">TPS54302 4.5V 至 28V 输入、3A 输出、EMI 友好型</text>
<text x="89.4" y="37.5">同步降压转换器</text>
</g>
<g font-size="4.2">
<text x="20" y="48.4">1 特性</text>
<text x="111.1" y="48.4">3 说明</text>
<text x="20" y="119.8">2 应用</text>
</g>
<g font-size="3.5">
<text x="20" y="55">•</text>
<text x="20" y="59.5">•</text>
<text x="25" y="55">4.5V 至 28V 的宽输入电压范围</text>
<text x="25" y="59.5">集成 85mΩ 和 40mΩ MOSFET，持续输出电流为</text>
<text x="111.1" y="55">TPS54302 器件是一款输入电压范围为 4.5V 至 28V 的</text>
<text x="111.1" y="59.5">3A 同步降压转换器。该器件包含两个集成式开关 FET</text>
<text x="25" y="63.8">3A</text>
<text x="111.1" y="64.1">并且具备内部回路补偿和 5ms 内部软启动功能，可减</text>
<text x="20" y="68.4">•</text>
<text x="25" y="68.4">关断电流低至 2µA，静态电流为 45μA</text>
<text x="111.1" y="68.7">少元件数量。</text>
<text x="20" y="73">•</text>
<text x="20" y="77.5">•</text>
<text x="25" y="73">内部 5ms 软启动</text>
<text x="25" y="77.5">400kHz 固定开关频率</text>
<text x="111.1" y="75.1">通过集成 MOSFET 并采用 SOT-23 封装，TPS54302</text>
<text x="20" y="82.1">•</text>
<text x="25" y="82.1">展频频谱可降低 EMI</text>
<text x="111.1" y="79.7">器件可实现高功率密度，并且在印刷电路板 (PCB) 上</text>
<text x="20" y="86.7">•</text>
<text x="25" y="86.7">高级 Eco-mode</text>
<text x="52.7" y="86.7">脉冲跳跃</text>
<text x="111.1" y="84.2">的占用空间非常小。</text>
<text x="20" y="91.3">•</text>
<text x="20" y="95.5">•</text>
<text x="25" y="91.3">峰值电流模式控制</text>
<text x="25" y="95.5">内部环路补偿</text>
<text x="111.1" y="95.2">功率损耗。</text>
<text x="111.1" y="90.6">高级 Eco-mode 实现可尽可能提高轻负载效率并降低</text>
<text x="20" y="99.8">•</text>
<text x="25" y="99.8">通过间断模式保护为两个 MOSFET 提供过流保护</text>
<text x="111.1" y="101.5">在 TPS54302 器件中，引入了展频频谱操作以降低</text>
<text x="20" y="104.4">•</text>
<text x="25" y="104.4">过压保护</text>
<text x="111.1" y="106.1">EMI。</text>
<text x="20" y="108.6">•</text>
<text x="20" y="112.8">•</text>
<text x="25" y="108.6">热关断</text>
<text x="25" y="112.8">SOT-23 (6) 封装</text>
<text x="111.1" y="112.8">高侧 MOSFET 上的逐周期电流限制功能可在过载条件</text>
<text x="111.1" y="117.4">下保护转换器并通过防止电流失控的低侧 MOSFET 续</text>
<text x="111.1" y="122">流电流限制功能实现功能增强。当过流持续时间超出预</text>
<text x="20" y="126.3">•</text>
<text x="20" y="130.9">•</text>
<text x="25" y="126.3">12V、24V 分布式总线电源</text>
<text x="111.1" y="126.2">设时间时，将触发断续模式保护功能。</text>
<text x="25" y="135.7">– 白色家电</text>
<text x="146.5" y="132.9">器件信息</text>
<text x="20" y="139.9">•</text>
<text x="25" y="139.9">消费类应用</text>
<text x="25" y="144.7">– 音频</text>
<text x="25" y="148.9">– 机顶盒 (STB)、数字电视 (DTV)</text>
<text x="25" y="153.5">– 打印机</text>
<text x="53.4" y="205.8">简化版原理图</text>
<text x="132.5" y="215.9">效率与输出电流间的关系</text>
</g>
<text font-size="3.5" fill="#00f" x="25" y="130.9">工业应用</text>
<text font-size="3.2" fill="#00f" x="181.8" y="20.8">TPS54302</text>
<g font-size="2.8">
<text x="119.6" y="137.5">器件型号</text>
<text x="149.4" y="137.3">封装</text>
<text x="169.1" y="137.3">封装尺寸（标称值）</text>
<text x="111.9" y="142.2">TPS54302</text>
<text x="140.2" y="142.2">SOT-23-THIN (6)</text>
<text x="168.4" y="142.2">1.60mm x 2.90mm</text>
<text x="111.1" y="149.3">(1)</text>
<text x="118.6" y="149.3">如需了解所有可用封装，请参阅数据表末尾的可订购产品附</text>
<text x="118.6" y="153">录。</text>
<text x="27.9" y="265.7">本文档旨在为方便起见，提供有关 TI 产品中文版本的信息，以确认产品的概要。有关适用的官方英文版本的最新信息，请访问</text>
<text x="27.9" y="269.4">www.ti.com，其内容始终优先。TI 不保证翻译的准确性和有效性。在实际设计之前，请务必参考最新版本的英文版本。</text>
<text x="158.3" y="272.8">English Data Sheet: SLVSDG6</text>
</g>
<text font-size="2.6" x="49.1" y="85.9">™</text>
<text font-size="2.5" x="140.4" y="24.2">ZHCSF83B – MAY 2016 – REVISED APRIL 2021</text>
<g font-size="2.4">
<text x="116.5" y="157.5">100</text>
<text x="117.9" y="166.9">80</text>
<text x="117.9" y="162.2">90</text>
<text x="117.9" y="171.6">70</text>
<text x="117.9" y="176.3">60</text>
<text x="117.9" y="185.8">40</text>
<text x="117.9" y="181.1">50</text>
<text x="114.3" y="187.7" transform="rotate(-90 114.3 187.7)">Efficiency (%)</text>
<text x="117.9" y="190.5">30</text>
<text x="117.9" y="195.2">20</text>
<text x="160.5" y="193.5">V</text>
<text x="160.5" y="196.3">V</text>
<text x="164.7" y="193.5">= 12 V, V</text>
<text x="164.7" y="196.3">= 12 V, V</text>
<text x="179.4" y="193.5">= 5 V</text>
<text x="179.4" y="196.3">= 3.3 V</text>
<text x="117.9" y="199.9">10</text>
<text x="160.5" y="199.1">V</text>
<text x="160.5" y="201.9">V</text>
<text x="164.7" y="199.1">= 24 V, V</text>
<text x="164.7" y="201.9">= 24 V, V</text>
<text x="179.4" y="199.1">= 5 V</text>
<text x="179.4" y="201.9">= 3.3 V</text>
<text x="118.6" y="207.4">0.001</text>
<text x="119.2" y="204.6">0</text>
<text x="138.5" y="207.4">0.01</text>
<text x="158.3" y="207.4">0.1</text>
<text x="178.4" y="207.4">1</text>
<text x="144.9" y="210.2">Output Current (A)</text>
</g>
<text font-size="2.1" fill="#00f" x="155" y="136.4">(1)</text>
<g font-size="1.9">
<text x="24.6" y="160.6">VIN</text>
<text x="43.8" y="159.1">3</text>
<text x="46.1" y="160.8">VIN</text>
<text x="62.2" y="160.8">BOOT</text>
<text x="68.7" y="159.4">6</text>
<text x="35.1" y="163.1">C</text>
<text x="73.5" y="164.5">C</text>
<text x="43.8" y="171">1</text>
<text x="46.1" y="172.3">GND</text>
<text x="52.4" y="171.2">TPS54302</text>
<text x="64.5" y="172.3">SW</text>
<text x="68.7" y="171">2</text>
<text x="77.7" y="168.7">L</text>
<text x="96" y="172.4">VOUT</text>
<text x="86.1" y="178.3">R</text>
<text x="37.3" y="184.5">EN</text>
<text x="43.8" y="183.1">5</text>
<text x="46.1" y="184.7">EN</text>
<text x="64.4" y="184.7">FB</text>
<text x="68.7" y="183.3">4</text>
<text x="93.2" y="182.6">C</text>
<text x="86.1" y="190.4">R</text>
<text x="62.3" y="200.8">Copyright © 2017, Texas Instruments Incorporated</text>
</g>
<g font-size="1.8">
<text x="162.2" y="193.9">IN</text>
<text x="162.2" y="196.7">IN</text>
<text x="174.8" y="193.9">OUT</text>
<text x="174.8" y="196.7">OUT</text>
<text x="162.2" y="199.5">IN</text>
<text x="162.2" y="202.3">IN</text>
<text x="174.8" y="199.5">OUT</text>
<text x="174.8" y="202.3">OUT</text>
</g>
<text font-size="1.8" fill="#a8a8a8" x="187.7" y="211.3">D100</text>
<g font-size="1.2">
<text x="36.5" y="163.4">IN</text>
<text x="74.8" y="164.7">BOOT</text>
<text x="78.7" y="169">O</text>
<text x="87.5" y="178.5">FB1</text>
<text x="94.6" y="182.9">O</text>
<text x="87.5" y="190.7">FB2</text>
</g>
</svg>
